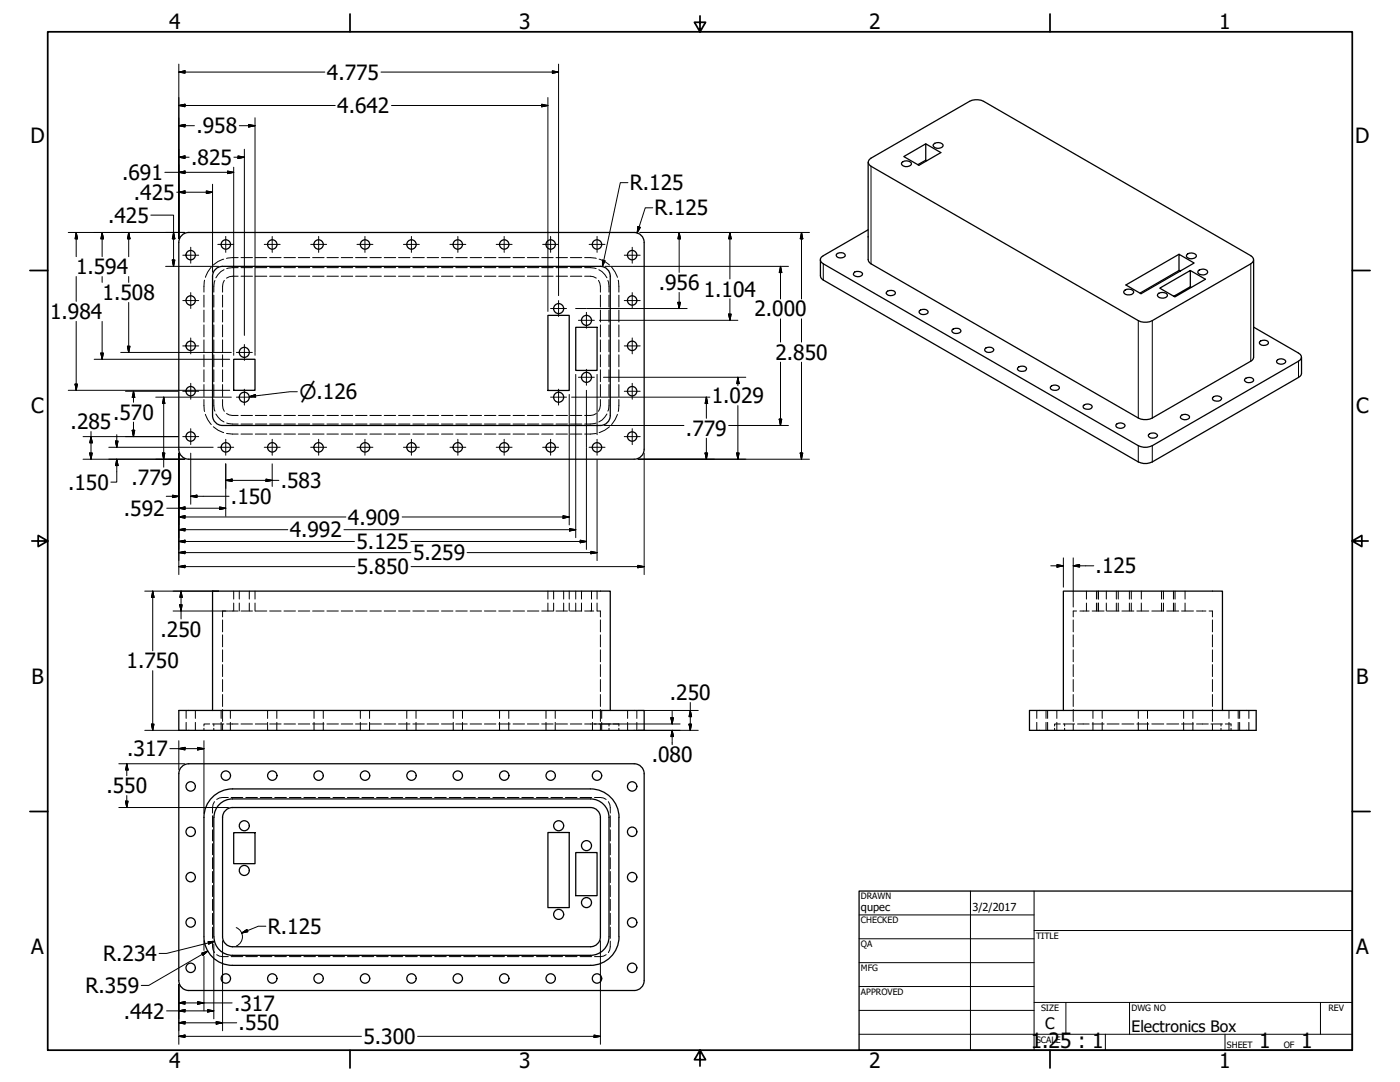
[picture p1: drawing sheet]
<svg xmlns="http://www.w3.org/2000/svg" width="559mm" height="432mm" viewBox="0 0 559 432" stroke-linecap="round" stroke-linejoin="round" font-family="sans-serif">
<!-- layer: Visible (ANSI) -->
<g fill="none" stroke="#000" stroke-width=".51">
<path d="M369.5 57.4l-8.8 5.1 6.1 3.5 8.7-5.1-6-3.5v6.5l-3.2 1.8M372.6 57.7a2.68 2.68 0 0 1 3.8 0v.5a2.45 2.45 0 0 1-4-.1zM347.7 63.1l39.3-22.7a6.3 6.3 0 0 1 5.6 0l106.6 61.6a1.73 1.73 0 0 1 1.2 1.7 1.73 1.73 0 0 1-1.2 1.6l-39.3 22.7M347.7 66.4l106.6 61.6M359.9 64.9a2.76 2.76 0 0 1 3.8 .1l.1 .5a2.45 2.45 0 0 1-4-.1zM369.5 63.9l.4 .2M71.4 96.8v82.5a4 4 0 0 0 3.9 4h177.8a4 4 0 0 0 4-4v-82.5M71.4 96.7a4 4 0 0 1 3.9-3.9h177.8a4 4 0 0 1 4 3.9M346.5 91.7l-18.6 10.9a1.65 1.65 0 0 0 .7 2.7l125.7 72.6a6.2 6.2 0 0 0 5.6 0l58.4-33.8a1.7 1.7 0 0 0 1.2-1.6 1.7 1.7 0 0 0-1.2-1.6l-17.9-10.3M346.5 94.4v.2M239.6 106.3a4 4 0 0 1 4 4v55.5a4 4 0 0 1-4 4M239.6 106.3h-150.8a4 4 0 0 0-4 4v55.5a4 4 0 0 0 4 4h150.8"/>
<path d="M327.5 110.1l.1 .6 1 1.1 125.7 72.5a6.2 6.2 0 0 0 5.6 0l58.4-33.7 1.1-1 .1-.6M333.8 101.5a2.31 2.31 0 0 1 3.6 .3 2.05 2.05 0 0 1-3.6 .2zM341.1 108.6a2.64 2.64 0 0 1 3.2 .6 2.07 2.07 0 0 1-1.8 1.3 2.07 2.07 0 0 1-1.9-1zM347.7 105.3l106.6 61.5M353.8 116.6a2.38 2.38 0 0 1 3.6 .2 2.07 2.07 0 0 1-1.8 1.2 2.07 2.07 0 0 1-1.9-1zM448.6 116.1a2.36 2.36 0 0 1 3.9 .6 2.45 2.45 0 0 1-4-.1zM462.1 117.4a2.76 2.76 0 0 1 3.8 .1l.1 .5a2.45 2.45 0 0 1-4-.1zM470.6 101.5l-21.2 12.2 6 3.5 21.2-12.2-6-3.5v6.4l.4 .3M470.6 107.9l-15.6 9.1M474.1 101.3a2.24 2.24 0 0 1 3.4 1 2.46 2.46 0 0 1-4-.1zM475.1 107.9l6 3.5-12.2 7.1-6-3.5 12.2-7.1v6.5l-6.6 3.8M475.1 114.4l.4 .3"/>
<path d="M478.2 108.1a2.53 2.53 0 0 1 3.8 .2v.4a2.35 2.35 0 0 1-3.9-.1zM218.7 125.9h8.5v29.9h-8.5zM229.8 130.6h8.5v17.2h-8.5zM366.9 124.1a2.31 2.31 0 0 1 3.6 .3 2.05 2.05 0 0 1-3.7 .2zM380 131.7a2.31 2.31 0 0 1 3.5 .3 2.05 2.05 0 0 1-3.6 .1zM393.5 138.9a2.43 2.43 0 0 1 3.2 .6 2.12 2.12 0 0 1-3.7 .2zM502.7 136.5a2.37 2.37 0 0 1 3.6 .2 2.02 2.02 0 0 1-1.7 1.2 2.02 2.02 0 0 1-1.9-1zM93.3 143.4h8.5v12.4h-8.5zM406.2 146.8a2.32 2.32 0 0 1 3.6 .3 2.13 2.13 0 0 1-3.7 .2zM419.3 154.4a2.31 2.31 0 0 1 3.5 .2 2.02 2.02 0 0 1-1.7 1.3 2.02 2.02 0 0 1-1.9-1zM484 158.7a2.39 2.39 0 0 1 3.6 .2 2.09 2.09 0 0 1-3.7 .3zM496.8 151.3a2.31 2.31 0 0 1 3.6 .3 2.1 2.1 0 0 1-3.7 .2z"/>
<path d="M499.2 144.1l-39.3 22.7M510 143.5a2.43 2.43 0 0 1 3.2 .6 2.09 2.09 0 0 1-3.7 .3zM432.4 161.9a2.31 2.31 0 0 1 3.5 .3 2.02 2.02 0 0 1-1.7 1.2 2.02 2.02 0 0 1-1.9-1zM445.5 169.5a2.39 2.39 0 0 1 3.6 .2 2.09 2.09 0 0 1-3.7 .3zM458.4 173.5a2.39 2.39 0 0 1 3.6 .2 2.12 2.12 0 0 1-3.7 .2zM471.7 165.7a1.84 1.84 0 0 1 3 1.1 2.39 2.39 0 0 1-3.6-.2zM71.4 283.5h185.7v8h-185.7zM84.8 283.5v-47.6h158.8v47.6M410.9 283.5h90.5v8h-90.5zM424.4 283.5v-47.6h63.5v47.6M85.3 326.2v47.6M85.4 326.2a7.4 7.4 0 0 1 7.4-7.4h142.8a7.4 7.4 0 0 1 7.5 7.4v47.6"/>
<path d="M93.3 332.3h8.5v12.4h-8.5zM218.7 332.2h8.5v30h-8.5zM247 326.2v47.6M247.1 326.2a11.4 11.4 0 0 0-11.5-11.4h-142.8a11.4 11.4 0 0 0-11.4 11.4v47.6M229.8 340.2h8.5v17.2h-8.5zM81.4 373.9a11.4 11.4 0 0 0 11.4 11.4h142.8a11.4 11.4 0 0 0 11.5-11.4M85.4 373.9a7.4 7.4 0 0 0 7.4 7.4h142.8a7.4 7.4 0 0 0 7.5-7.4M88.8 373.9a4 4 0 0 0 4 3.9h142.8a4 4 0 0 0 4-3.9M88.8 373.8v-47.6a4 4 0 0 1 4-3.9h142.9a4 4 0 0 1 3.9 3.9v47.6M71.4 391.3a4 4 0 0 0 3.9 4h177.8a4 4 0 0 0 4-4M71.4 391.3v-82.5a4 4 0 0 1 3.9-4h177.8a4 4 0 0 1 4 4v82.5"/>
<circle cx="90.1" cy="97.6" r="1.87"/>
<circle cx="108.7" cy="97.6" r="1.87"/>
<circle cx="127.2" cy="97.6" r="1.87"/>
<circle cx="145.7" cy="97.6" r="1.87"/>
<circle cx="164.2" cy="97.6" r="1.87"/>
<circle cx="182.7" cy="97.6" r="1.87"/>
<circle cx="201.3" cy="97.6" r="1.87"/>
<circle cx="219.8" cy="97.6" r="1.87"/>
<circle cx="238.3" cy="97.6" r="1.87"/>
<circle cx="76.1" cy="101.8" r="1.87"/>
<circle cx="76.1" cy="119.9" r="1.87"/>
<circle cx="252.3" cy="119.9" r="1.87"/>
<circle cx="252.3" cy="101.8" r="1.87"/>
<circle cx="76.1" cy="138" r="1.87"/>
<circle cx="223" cy="123.2" r="2"/>
<circle cx="234.1" cy="127.9" r="2"/>
<circle cx="252.3" cy="138" r="1.87"/>
<circle cx="76.1" cy="156.1" r="1.87"/>
<circle cx="97.5" cy="140.6" r="2"/>
<circle cx="97.5" cy="158.5" r="2"/>
<circle cx="223" cy="158.5" r="2"/>
<circle cx="234.1" cy="150.6" r="2"/>
<circle cx="252.3" cy="156.1" r="1.87"/>
<circle cx="76.1" cy="174.2" r="1.87"/>
<circle cx="90.1" cy="178.5" r="1.87"/>
<circle cx="108.7" cy="178.5" r="1.87"/>
<circle cx="127.2" cy="178.5" r="1.87"/>
<circle cx="145.7" cy="178.5" r="1.87"/>
<circle cx="164.2" cy="178.5" r="1.87"/>
<circle cx="182.7" cy="178.5" r="1.87"/>
<circle cx="201.3" cy="178.5" r="1.87"/>
<circle cx="219.8" cy="178.5" r="1.87"/>
<circle cx="238.3" cy="178.5" r="1.87"/>
<circle cx="252.3" cy="174.2" r="1.87"/>
<circle cx="76.1" cy="313.8" r="1.87"/>
<circle cx="90.1" cy="309.5" r="1.87"/>
<circle cx="108.7" cy="309.5" r="1.87"/>
<circle cx="127.2" cy="309.5" r="1.87"/>
<circle cx="145.7" cy="309.5" r="1.87"/>
<circle cx="164.2" cy="309.5" r="1.87"/>
<circle cx="182.7" cy="309.5" r="1.87"/>
<circle cx="201.3" cy="309.5" r="1.87"/>
<circle cx="219.8" cy="309.5" r="1.87"/>
<circle cx="238.3" cy="309.5" r="1.87"/>
<circle cx="252.3" cy="313.8" r="1.87"/>
<circle cx="76.1" cy="331.9" r="1.87"/>
<circle cx="97.5" cy="329.5" r="2"/>
<circle cx="223" cy="329.5" r="2"/>
<circle cx="234.1" cy="337.5" r="2"/>
<circle cx="252.3" cy="331.9" r="1.87"/>
<circle cx="76.1" cy="350" r="1.87"/>
<circle cx="97.5" cy="347.4" r="2"/>
<circle cx="252.3" cy="350" r="1.87"/>
<circle cx="76.1" cy="368.1" r="1.87"/>
<circle cx="223" cy="364.9" r="2"/>
<circle cx="234.1" cy="360.2" r="2"/>
<circle cx="252.3" cy="368.1" r="1.87"/>
<circle cx="76.1" cy="386.2" r="1.87"/>
<circle cx="90.1" cy="390.5" r="1.87"/>
<circle cx="108.7" cy="390.5" r="1.87"/>
<circle cx="127.2" cy="390.5" r="1.87"/>
<circle cx="145.7" cy="390.5" r="1.87"/>
<circle cx="164.2" cy="390.5" r="1.87"/>
<circle cx="182.7" cy="390.5" r="1.87"/>
<circle cx="201.3" cy="390.5" r="1.87"/>
<circle cx="219.8" cy="390.5" r="1.87"/>
<circle cx="238.3" cy="390.5" r="1.87"/>
<circle cx="252.3" cy="386.2" r="1.87"/>
</g>
<!-- layer: Hidden (ANSI) -->
<g fill="none" stroke="#000" stroke-width=".4">
<path d="M81.4 117.8v4.8M81.7 111.8l-.3 4.8M84.3 106.6l-1.4 1.9-.9 2.2M85.3 117.8v4.8M85.8 112l-.5 2.2v2.4M88.8 117.8v4.8M89.3 103.4a8.8 8.8 0 0 0-4.1 2.4M89.4 107.6l-1.3 .8-1.9 2.5M89.5 111.9l-.7 2.3v2.4M95.1 106.8l-4.6 .4M95.1 102.8l-4.7 .3M95.1 110.2l-3.5 .2-1.2 .6"/>
<path d="M96.2 106.8h4.6M96.2 102.8h4.6M96.2 110.2h4.6M101.9 106.8h4.6M101.9 102.8h4.6M101.9 110.2h4.6M107.6 106.8h4.6M107.6 102.8h4.6M107.6 110.2h4.6M113.3 106.8h4.6M113.3 102.8h4.6M113.3 110.2h4.6"/>
<path d="M119.1 106.8h4.5M119.1 102.8h4.5M119.1 110.2h4.5M124.8 106.8h4.5M124.8 102.8h4.5M124.8 110.2h4.5M130.5 106.8h4.6M130.5 102.8h4.6M130.5 110.2h4.6M136.2 106.8h4.6M136.2 102.8h4.6M136.2 110.2h4.6"/>
<path d="M141.9 106.8h4.6M141.9 102.8h4.6M141.9 110.2h4.6M147.6 106.8h4.6M147.6 102.8h4.6M147.6 110.2h4.6M153.4 106.8h4.5M153.4 102.8h4.5M153.4 110.2h4.5M159.1 106.8h4.5M159.1 102.8h4.5M159.1 110.2h4.5"/>
<path d="M164.8 106.8h4.6M164.8 102.8h4.6M164.8 110.2h4.6M170.5 106.8h4.6M170.5 102.8h4.6M170.5 110.2h4.6M176.2 106.8h4.6M176.2 102.8h4.6M176.2 110.2h4.6M181.9 106.8h4.6M181.9 102.8h4.6M181.9 110.2h4.6"/>
<path d="M187.6 106.8h4.6M187.6 102.8h4.6M187.6 110.2h4.6M193.4 106.8h4.5M193.4 102.8h4.5M193.4 110.2h4.5M199.1 106.8h4.5M199.1 102.8h4.5M199.1 110.2h4.5M204.8 106.8h4.6M204.8 102.8h4.6M204.8 110.2h4.6"/>
<path d="M210.5 106.8h4.6M210.5 102.8h4.6M210.5 110.2h4.6M216.2 106.8h4.6M216.2 102.8h4.6M216.2 110.2h4.6M221.9 106.8h4.6M221.9 102.8h4.6M221.9 110.2h4.6M227.6 106.8h4.6M227.6 102.8h4.6M227.6 110.2h4.6"/>
<path d="M233.4 106.8l4.5 .4M233.4 102.8l4.6 .3M233.4 110.2l3.5 .2 1.1 .6M238.9 111.9l.7 2.3v2.4M239 107.6l1.3 .8 2 2.5M239.1 103.4a8.8 8.8 0 0 1 4.2 2.4M239.6 117.8v4.8M242.6 112l.5 2.2v2.4M243.1 117.8v4.8M244.1 106.6l1.4 1.9 .9 2.2M246.8 111.8l.2 4.8M247 117.8v4.8"/>
<path d="M81.4 123.8v4.7M81.4 129.7v4.7M81.4 135.6v4.8M85.3 123.8v4.7M85.3 129.7v4.7M85.3 135.6v4.8M88.8 123.8v4.7M88.8 129.7v4.7M88.8 135.6v4.8M239.6 123.8v4.7M239.6 129.7v4.7M239.6 135.6v4.8"/>
<path d="M243.1 123.8v4.7M243.1 129.7v4.7M243.1 135.6v4.8M247 123.8v4.7M247 129.7v4.7M247 135.6v4.8M81.4 159.4l.3 4.8M81.4 141.6v4.8M81.4 147.6v4.7M81.4 153.5v4.7M85.3 159.4v2.5l.5 2.2M85.3 141.6v4.8"/>
<path d="M85.3 147.6v4.7M85.3 153.5v4.7M88.8 159.4v2.5l.7 2.2M88.8 141.6v4.8M88.8 147.6v4.7M88.8 153.5v4.7M239.6 159.4v2.5l-.7 2.2M239.6 141.6v4.8M239.6 147.6v4.7M239.6 153.5v4.7M243.1 159.4v2.5l-.5 2.2M243.1 141.6v4.8"/>
<path d="M243.1 147.6v4.7M243.1 153.5v4.7M247 159.4l-.2 4.8M247 141.6v4.8M247 147.6v4.7M247 153.5v4.7M82 165.4l.9 2.1 1.4 1.9M85.2 170.3l1.9 1.4 2.2 1M86.2 165.2l1.9 2.4 1.3 .8M90.4 173l4.7 .2M90.4 165l1.2 .6 3.5 .2M90.5 168.8l4.6 .4"/>
<path d="M96.2 169.2h4.6M96.2 173.2h4.6M96.2 165.8h4.6M101.9 169.2h4.6M101.9 173.2h4.6M101.9 165.8h4.6M107.6 169.2h4.6M107.6 173.2h4.6M107.6 165.8h4.6M113.3 169.2h4.6M113.3 173.2h4.6M113.3 165.8h4.6"/>
<path d="M119.1 169.2h4.5M119.1 173.2h4.5M119.1 165.8h4.5M124.8 169.2h4.5M124.8 173.2h4.5M124.8 165.8h4.5M130.5 169.2h4.6M130.5 173.2h4.6M130.5 165.8h4.6M136.2 169.2h4.6M136.2 173.2h4.6M136.2 165.8h4.6"/>
<path d="M141.9 169.2h4.6M141.9 173.2h4.6M141.9 165.8h4.6M147.6 169.2h4.6M147.6 173.2h4.6M147.6 165.8h4.6M153.4 169.2h4.5M153.4 173.2h4.5M153.4 165.8h4.5M159.1 169.2h4.5M159.1 173.2h4.5M159.1 165.8h4.5"/>
<path d="M164.8 169.2h4.6M164.8 173.2h4.6M164.8 165.8h4.6M170.5 169.2h4.6M170.5 173.2h4.6M170.5 165.8h4.6M176.2 169.2h4.6M176.2 173.2h4.6M176.2 165.8h4.6M181.9 169.2h4.6M181.9 173.2h4.6M181.9 165.8h4.6"/>
<path d="M187.6 169.2h4.6M187.6 173.2h4.6M187.6 165.8h4.6M193.4 169.2h4.5M193.4 173.2h4.5M193.4 165.8h4.5M199.1 169.2h4.5M199.1 173.2h4.5M199.1 165.8h4.5M204.8 169.2h4.6M204.8 173.2h4.6M204.8 165.8h4.6"/>
<path d="M210.5 169.2h4.6M210.5 173.2h4.6M210.5 165.8h4.6M216.2 169.2h4.6M216.2 173.2h4.6M216.2 165.8h4.6M221.9 169.2h4.6M221.9 173.2h4.6M221.9 165.8h4.6M227.6 169.2h4.6M227.6 173.2h4.6M227.6 165.8h4.6"/>
<path d="M237.9 168.8l-4.5 .4M238 173l-4.6 .2M238 165l-1.1 .6-3.5 .2M242.3 165.2l-2 2.4-1.3 .8M243.3 170.3l-1.9 1.4-2.3 1M246.4 165.4l-.9 2.1-1.4 1.9M93.3 235.9v3.2M95.5 235.9v3.2M99.5 235.9v3.2M101.8 235.9v3.2M218.7 235.9v3.2M221 235.9v3.2"/>
<path d="M225 235.9v3.2M227.2 235.9v3.2M229.8 235.9v3.2M232.1 235.9v3.2M236.1 235.9v3.2M238.3 235.9v3.2M433.6 235.9v3.2M437.6 235.9v3.2M438.3 235.9v3.2M441.6 235.9v3.2M445.6 235.9v3.2M446.3 235.9v3.2"/>
<path d="M450.8 235.9v3.2M451.5 235.9v3.2M455.5 235.9v3.2M463.6 235.9v3.2M464.4 235.9v3.2M468.4 235.9v3.2M469 235.9v3.2M473 235.9v3.2M88.8 247.4v4.8M88.8 253.4v4.7M88.8 259.3v4.8M90.1 243.8h-1.3v2.4"/>
<path d="M91.4 243.8h3.7M93.3 240.7v3.1M95.5 240.7v3.1M96.2 243.8h4.6M99.5 240.7v3.1M101.8 240.7v3.1M101.9 243.8h4.6M107.6 243.8h4.6M113.3 243.8h4.6M119.1 243.8h4.5M124.8 243.8h4.5M130.5 243.8h4.6"/>
<path d="M136.2 243.8h4.6M141.9 243.8h4.6M147.6 243.8h4.6M153.4 243.8h4.5M159.1 243.8h4.5M164.8 243.8h4.6M170.5 243.8h4.6M176.2 243.8h4.6M181.9 243.8h4.6M187.6 243.8h4.6M193.4 243.8h4.5M199.1 243.8h4.5"/>
<path d="M204.8 243.8h4.6M210.5 243.8h4.6M216.2 243.8h4.6M218.7 240.7v3.1M221 240.7v3.1M221.9 243.8h4.6M225 240.7v3.1M227.2 240.7v3.1M227.6 243.8h4.6M229.8 240.7v3.1M232.1 240.7v3.1M233.4 243.8h3.6"/>
<path d="M236.1 240.7v3.1M238.3 240.7v3.1h1.3v2.4M239.6 247.4v4.8M239.6 253.4v4.7M239.6 259.3v4.8M428.4 247.4v4.8M428.4 253.4v4.7M428.4 259.3v4.8M429.7 243.8h-1.3v2.4M431 243.8h3.7M433.6 240.7v3.1M435.9 243.8h4.8"/>
<path d="M437.6 240.7v3.1M438.3 240.7v3.1M441.6 240.7v3.1M441.9 243.8h4.8M445.6 240.7v3.1M446.3 240.7v3.1M447.8 243.8h4.8M450.8 240.7v3.1M451.5 240.7v3.1M453.8 243.8h4.7M455.5 240.7v3.1M459.7 243.8h4.8"/>
<path d="M463.6 240.7v3.1M464.4 240.7v3.1M465.7 243.8h4.8M468.4 240.7v3.1M469 240.7v3.1M471.6 243.8h4.8M473 240.7v3.1M477.6 243.8h3.7M482.6 243.8h1.3v2.4M483.9 247.4v4.8M483.9 253.4v4.7M483.9 259.3v4.8"/>
<path d="M88.8 265.2v4.8M88.8 271.2v4.8M88.8 277.2v4.7M239.6 265.2v4.8M239.6 271.2v4.8M239.6 277.2v4.7M428.4 265.2v4.8M428.4 271.2v4.8M428.4 277.2v4.7M483.9 265.2v4.8M483.9 271.2v4.8M483.9 277.2v4.7"/>
<path d="M74.3 283.5v3.2M74.3 288.3v3.2M78 283.5v3.2M78 288.3v3.2M81.4 290.6v.9M83.7 288.9h-2.3v.9M84.8 288.9h4.5M85.3 288.9v.9M85.3 290.6v.9M88.3 283.5v3.2M88.3 288.3v3.2M88.8 283.1v4.8"/>
<path d="M88.8 289.1v2.4M90.5 288.9h4.6M91.9 283.5v3.2M91.9 288.3v3.2M96.2 288.9h4.6M101.9 288.9h4.6M106.8 283.5v3.2M106.8 288.3v3.2M107.6 288.9h4.6M110.5 283.5v3.2M110.5 288.3v3.2M113.3 288.9h4.6"/>
<path d="M119.1 288.9h4.5M124.8 288.9h4.5M125.3 283.5v3.2M125.3 288.3v3.2M129 283.5v3.2M129 288.3v3.2M130.5 288.9h4.6M136.2 288.9h4.6M141.9 288.9h4.6M143.8 283.5v3.2M143.8 288.3v3.2M147.5 283.5v3.2"/>
<path d="M147.5 288.3v3.2M147.6 288.9h4.6M153.4 288.9h4.5M159.1 288.9h4.5M162.4 283.5v3.2M162.4 288.3v3.2M164.8 288.9h4.6M166.1 283.5v3.2M166.1 288.3v3.2M170.5 288.9h4.6M176.2 288.9h4.6M180.9 283.5v3.2"/>
<path d="M180.9 288.3v3.2M181.9 288.9h4.6M184.6 283.5v3.2M184.6 288.3v3.2M187.6 288.9h4.6M193.4 288.9h4.5M199.1 288.9h4.5M199.4 283.5v3.2M199.4 288.3v3.2M203.1 283.5v3.2M203.1 288.3v3.2M204.8 288.9h4.6"/>
<path d="M210.5 288.9h4.6M216.2 288.9h4.6M217.9 283.5v3.2M217.9 288.3v3.2M221.6 283.5v3.2M221.6 288.3v3.2M221.9 288.9h4.6M227.6 288.9h4.6M233.4 288.9h4.5M236.5 283.5v3.2M236.5 288.3v3.2M239.1 288.9h4.5"/>
<path d="M239.6 283.1v4.8M239.6 289.1v2.4M240.2 283.5v3.2M240.2 288.3v3.2M243.1 288.9v.9M243.1 290.6v.9M244.7 288.9h2.3v.9M247 290.6v.9M250.5 283.5v3.2M250.5 288.3v3.2M254.2 283.5v3.2M254.2 288.3v3.2"/>
<path d="M413.8 283.5v3.2M413.8 288.3v3.2M417.5 283.5v3.2M417.5 288.3v3.2M418.1 283.5v3.2M418.1 288.3v3.2M420.9 290.6v.9M421.8 283.5v3.2M421.8 288.3v3.2M423.2 288.9h-2.3v.9M424.4 288.9h4.5M424.9 288.9v.9"/>
<path d="M424.9 290.6v.9M428.4 283.1v4.8M428.4 289.1v2.4M430.1 288.9h4.6M435.9 288.9h4.8M436.2 283.5v3.2M436.2 288.3v3.2M439.9 283.5v3.2M439.9 288.3v3.2M441.9 288.9h4.8M447.8 288.9h4.8M453.8 288.9h4.7"/>
<path d="M454.3 283.5v3.2M454.3 288.3v3.2M458 283.5v3.2M458 288.3v3.2M459.7 288.9h4.8M465.7 288.9h4.8M471.6 288.9h4.8M472.4 283.5v3.2M472.4 288.3v3.2M476.1 283.5v3.2M476.1 288.3v3.2M477.6 288.9h4.7"/>
<path d="M483.4 288.9h4.5M483.9 283.1v4.8M483.9 289.1v2.4M487.4 288.9v.9M487.4 290.6v.9M489.1 288.9h2.3v.9M490.5 283.5v3.2M490.5 288.3v3.2M491.4 290.6v.9M494.2 283.5v3.2M494.2 288.3v3.2M494.8 283.5v3.2"/>
<path d="M494.8 288.3v3.2M498.5 283.5v3.2M498.5 288.3v3.2M85.6 319.9l-.6 1.2-.2 3.4M91.1 318.3l-3.5 .2-1.1 .5M92.3 318.3h4.6M98.1 318.3h4.6M103.9 318.3h4.6M109.7 318.3h4.6M115.5 318.3h4.6M121.3 318.3h4.6M127.1 318.3h4.6"/>
<path d="M132.9 318.3h4.6M138.7 318.3h4.6M144.5 318.3h4.7M150.3 318.3h4.6M156.1 318.3h4.6M161.9 318.3h4.7M167.7 318.3h4.6M173.5 318.3h4.6M179.3 318.3h4.7M185.1 318.3h4.6M190.9 318.3h4.6M196.7 318.3h4.7"/>
<path d="M202.5 318.3h4.6M208.3 318.3h4.6M214.1 318.3h4.7M219.9 318.3h4.6M225.7 318.3h4.6M231.5 318.3h4.7M237.3 318.3l3.6 .2 1 .5M242.8 319.9l.6 1.2 .2 3.4M84.8 325.6v4.4M84.8 331.2v4.4M84.8 336.7v4.4M243.6 325.6v4.4"/>
<path d="M243.6 331.2v4.4M243.6 336.7v4.4M84.8 342.3v4.4M84.8 347.8v4.4M84.8 353.4v4.4M84.8 358.9v4.4M243.6 342.3v4.4M243.6 347.8v4.4M243.6 353.4v4.4M243.6 358.9v4.4M84.8 375.6l.2 3.4 .6 1.2M84.8 364.5v4.4"/>
<path d="M84.8 370v4.5M243.6 375.6l-.2 3.4-.6 1.2M243.6 364.5v4.4M243.6 370v4.5M86.5 381l1.1 .6 3.5 .2M92.3 381.8h4.6M98.1 381.8h4.6M103.9 381.8h4.6M109.7 381.8h4.6M115.5 381.8h4.6M121.3 381.8h4.6M127.1 381.8h4.6"/>
<path d="M132.9 381.8h4.6M138.7 381.8h4.6M144.5 381.8h4.7M150.3 381.8h4.6M156.1 381.8h4.6M161.9 381.8h4.7M167.7 381.8h4.6M173.5 381.8h4.6M179.3 381.8h4.7M185.1 381.8h4.6M190.9 381.8h4.6M196.7 381.8h4.7"/>
<path d="M202.5 381.8h4.6M208.3 381.8h4.6M214.1 381.8h4.7M219.9 381.8h4.6M225.7 381.8h4.6M231.5 381.8h4.7M241.9 381l-1 .6-3.6 .2"/>
</g>
<!-- layer: Visible Narrow (ANSI) -->
<path d="M347.7 66.4v38.9M328.6 105.3v6.5M499.2 105.3v38.8M454.3 128v38.8M459.9 128v38.8M518.3 144.1v6.5M454.3 177.9v6.4M459.9 177.9v6.4" fill="none" stroke="#000" stroke-width=".4"/>
<path d="M346.5 64.8v38.8l.5 1.2 .7 .5M347.7 63.1a1.73 1.73 0 0 0-1.2 1.6 1.73 1.73 0 0 0 1.2 1.7M327.5 103.6v6.5M500.4 103.6v39l-.5 1.1-.7 .4M454.3 128a6.2 6.2 0 0 0 5.6 0M519.5 142.6v6.4M454.3 166.8a6.2 6.2 0 0 0 5.6 0" fill="none" stroke="#000" stroke-width=".51"/>
<!-- layer: Border (ANSI) -->
<g fill="none" stroke="#000" stroke-width=".7">
<path d="M19 12.7h520.8v406.4h-520.8zM139.7 5.6v7.1M279.4 6.3v6.4l-2.2-3.8h4.4l-2.2 3.8M419.1 5.6v7.1M11.9 107.9h7.1M539.8 107.9h7.1M12.7 215.9h6.3l-3.8-2.2v4.4l3.8-2.2M539.8 215.9l3.8 2.2v-4.4l-3.8 2.2h6.3M11.9 323.8h7.1M539.8 323.8h7.1M139.7 419.1v7.1M279.4 419.1l2.2 3.8h-4.4l2.2-3.8v6.3"/>
<path d="M419.1 419.1v7.1"/>
</g>
<!-- layer: Title (ANSI) -->
<g fill="none" stroke="#000" stroke-width=".4">
<path d="M387.3 355.6v63.5M412.7 355.6v63.5M342.9 365.1h69.8M342.9 374.6h69.8M412.7 371.3h127.1M342.9 384.2h69.8M342.9 393.7h69.8M342.9 412.7h196.9M342.9 403.2h69.8M412.7 400h127.1M425.4 400v12.7M441.2 412.7v6.4"/>
<path d="M450.8 400v12.7M488.9 412.7v6.4M527 400v12.7"/>
</g>
<path d="M342.9 355.6h196.9v63.5h-196.9z" fill="none" stroke="#000" stroke-width=".51"/>
<!-- layer: Dimension (ANSI) -->
<g fill="none" stroke="#000" stroke-width=".4">
<path d="M71.4 28.8l2.5-.5v.9zM71.4 25.6v69.6M71.4 28.8h58.3M152.1 28.8h70.8M218.7 38.9v58.6M220.5 28.3l2.4 .5-2.4 .4zM222.9 25.6v71.9M71.4 50.2l2.5-.5v1zM71.4 42.1l2.5-.5v1zM71.4 50.2h6.2M71.4 42.1h62.4M95.5 50.2h6.3"/>
<path d="M97.5 59.6v74.3M99.3 49.7l2.5 .5-2.5 .5zM101.8 47v93.5M156.3 42.1h62.4M216.2 41.6l2.5 .5-2.5 .5zM65.8 68.8h27.5M70.5 76.7h14.3M71.4 76.7l2.5-.5v1zM71.4 68.8l2.5-.5v1zM71.4 62.7l2.5-.5v1zM71.4 62.7h4.1M82.4 76.2l2.4 .5-2.4 .5z"/>
<path d="M84.8 73.5v35.1M90.8 68.3l2.5 .5-2.5 .5zM93.3 66.7v30.8M93.3 62.7h4.2M95 62.2l2.5 .5-2.5 .5zM250.6 72.9h-3l-7.1 33.5M27.2 92.8h46.5M30.4 92.8l.5 2.5h-.9zM30.4 92.8v9.6M40.8 92.8l.5 2.5h-1zM40.8 92.8v9.6M51.4 92.8l.5 2.5h-1z"/>
<path d="M51.4 92.8v9.6M60.2 85.9h9.1v20.4M69.3 92.8l.5 2.5h-1zM93.3 97.7v42.8M218.7 97.7v25.4M222.9 97.7v20.3M254.6 90.4l1 .3-1.3 2.3zM255.5 92.8h67.6M260.5 82.9h-2.9l-3.3 10.1M271.1 92.8l.5 2.5h-1zM271.1 92.8v15.9M291.3 92.8l.5 2.5h-1z"/>
<path d="M291.3 92.8v18.5M319.9 92.8l.5 2.5h-1zM319.9 92.8v26.5M30.4 110.4v9.9M40.8 110.4v2.3M51.4 110.4v2.3M66.1 106.3h9.9M68.8 103.8h1l-.5 2.5zM76.2 106.3h11M240.5 103.8l1 .2-1 2.4zM241.5 106.3h10.7M252.4 106.3h62.3"/>
<path d="M271.1 116.7v6.4M291.3 119.3v8.5M311.5 106.3l.5 2.5h-1zM311.5 106.3v13M30.4 128.3v27.5M40.8 128.3v15.1M50.9 138.2h1l-.5 2.5zM51.4 120.7v20M218.7 123.3v1M229.7 123.1h4.3M234.2 123.1h18M239.3 127.8h55.2"/>
<path d="M252.4 123.1h21.9M270.6 120.6h1l-.5 2.5zM290.8 125.3h1l-.5 2.5zM311.5 127.3v9.2M319.9 127.3v9.2M27.2 155.8h48.8M30 153.3h.9l-.5 2.5zM37.6 143.4h54.1M40.3 140.9h1l-.5 2.5zM48.2 140.7h27.8M50.1 156.1h21M53.3 156.1l.5 2.5h-1z"/>
<path d="M53.3 156.1v4.4M62.2 158.5h13.8M65.3 158.5l.5 2.5h-1zM65.3 158.5v27.9M76.2 140.7h16.1M76.2 155.8h15.5M76.2 158.5h16.1M93.3 140.8v1M99.5 158.3l2.4-.8 .1 1zM101.8 140.8v1M118.7 156.3h-3l-16.2 2M227.2 157.4v1"/>
<path d="M227.2 158.6v50.9M228.2 158.5h24M229.8 149.4v1.1M229.8 150.7v63.9M234.1 155.8v22.6M238.3 149.4v1.1M238.3 150.7v22.8M240.9 150.6h56.8M252.4 158.5h30.9M281.9 158.5l.5 2.5h-1zM281.9 158.5v8.4M294.5 150.6l.5 2.5h-.9z"/>
<path d="M294.5 150.6v3.3M311.5 144.5v25.3M319.9 144.5v38.8M33.1 174.2h38M36.3 174.2l.5 2.5h-1zM36.3 172.2v11.1M43.4 178.5h32.6M46.1 176h1l-.5 2.5zM46.6 173.5v5M52.8 171.7h1l-.5 2.5zM53.3 168.5v5.7M76.2 178.5h8.9"/>
<path d="M234.1 178.6v40.7M241.2 169.8h11M252.4 169.8h20.6M281.9 174.9v8.4M290.8 169.8h23.9M294.5 161.9v21.4M311 167.3h1l-.5 2.5zM33.1 183.3h40.6M35.8 180.8h1l-.5 2.5zM46.6 183.3l.5 2.5h-1zM46.6 183.3v9.1h-2.3M64.8 180.8h1l-.5 2.5z"/>
<path d="M66.4 198.1h5M68.8 197.6l2.6 .5-2.6 .5zM71.4 180.9v48.4M76.1 198.1l2.5-.5v1zM76.1 198.1h15.3M76.1 180.8v20.4M90.1 191.7l2.5-.5v1zM90.1 185.1v20.9M90.1 191.7h21.2M106.2 191.2l2.4 .5-2.4 .5zM108.6 185.1v9M238.3 183.5v40.2"/>
<path d="M254.7 183.3h68.4M257.1 180.9v48.4M281.4 180.8h1l-.5 2.5zM294.1 180.8h.9l-.5 2.5zM319.4 180.8h1l-.5 2.5zM66.5 202.8h23.6M71.4 206.3l2.5-.5v1zM71.4 211.4l2.5-.5v1zM71.4 216.1l2.5-.5v1zM71.4 202.8l2.5-.5v1zM71.4 206.3h66.6M71.4 211.4h43.5"/>
<path d="M71.4 216.1h70.1M87.6 202.3l2.5 .5-2.5 .5zM137.3 211.4h92.5M160.5 206.3h66.7M164 216.1h70.1M224.7 205.8l2.5 .5-2.5 .5zM227.3 210.9l2.5 .5-2.5 .5zM231.6 215.6l2.5 .5-2.5 .5zM57.8 235.9h29.4M61 235.9l.5 2.5h-1zM61 235.9v23.8M71.4 226.1l2.5-.5v1z"/>
<path d="M71.4 220.5l2.5-.5v1zM71.4 226.1h70.3M71.4 220.5h92.6M72.3 235.9l.4 2.5h-.9zM72.3 235.9v11.1M164.1 226.1h93M186.4 220.5h51.9M235.8 220l2.5 .5-2.5 .5zM254.6 225.6l2.5 .5-2.5 .5zM419.4 225.8h5M421.9 225.3l2.5 .5-2.5 .5zM424.4 222.6v11.7"/>
<path d="M428.4 225.8l2.5-.5v1zM428.4 225.8h8.2M428.4 222.6v19.7M69.1 243.8h22.1M71.8 241.4h.9l-.4 2.4zM61 267.7v23.8M57.8 291.5h15.9M60.5 289h1l-.5 2.5zM67.8 298.8h13.6M71.4 298.8l2.5-.5v1zM71.4 295.6v11.5M78.9 298.3l2.5 .5-2.5 .5z"/>
<path d="M81.4 295.6v29M237.2 288.9h34.3M254.7 291.5h24M254.7 283.5h24M267.8 286.4h1l-.5 2.5zM268.3 291.5l.5 2.4h-1zM268.3 283.9v5M268.3 291.5v5.7M275 289h1l-.5 2.5zM275.5 283.5l.5 2.5h-1zM275.5 280.4v11.1M47.4 304.8h26.3"/>
<path d="M50.1 319.7h1l-.5 2.6zM50.6 304.8l.5 2.5h-1zM50.6 304.8v4.8M50.6 317.5v4.8M47.4 322.3h43.8M81.4 375.4v3.9M82.9 379.5l-23.5 13.8h-3M83.1 375.8l2.5-.1-2.3 1zM85.3 376.7v29.9M85.6 375.7l-19.1 4.8h-3M88.8 375.4v36M94.3 370.2a4 4 0 0 1 2.5 3.6 4 4 0 0 1-2.4 3.7"/>
<path d="M96.5 372.4l2.1-1.4 .3 .9zM106.1 369.6h-3l-6.6 2.8M239.6 375.4v41.4M71.4 392.9v23.9M78.9 399.7l2.5 .5-2.5 .5zM80.5 380.4l2.4-.9-1.9 1.8zM81.4 381.6v21.8M66.5 403.4h18.8M71.4 408.2l2.5-.5v1zM71.4 413.6l2.5-.5v.9zM71.4 403.4l2.5-.5v1zM71.4 400.2l2.5-.5v1z"/>
<path d="M71.4 408.2h23.1M71.4 413.6h72.9M71.4 400.2h21.2M82.9 402.9l2.4 .5-2.4 .5zM86.3 407.7l2.5 .5-2.5 .5zM166.7 413.6h72.9M237.1 413.1l2.5 .5-2.5 .4z"/>
</g>
<g fill="#000" stroke="#000" stroke-width=".4">
<path d="M71.4 28.8l2.5-.5zM71.4 28.8l2.5-.5v.9zM220.5 29.2l2.4-.4zM220.5 28.3l2.4 .5-2.4 .4zM71.4 50.2l2.5-.5zM71.4 50.2l2.5-.5v1zM71.4 42.1l2.5-.5zM71.4 42.1l2.5-.5v1zM99.3 50.7l2.5-.5zM99.3 49.7l2.5 .5-2.5 .5zM216.2 42.6l2.5-.5zM216.2 41.6l2.5 .5-2.5 .5z"/>
<path d="M71.4 76.7l2.5-.5zM71.4 76.7l2.5-.5v1zM71.4 68.8l2.5-.5zM71.4 68.8l2.5-.5v1zM71.4 62.7l2.5-.5zM71.4 62.7l2.5-.5v1zM82.4 77.2l2.4-.5zM82.4 76.2l2.4 .5-2.4 .5zM90.8 69.3l2.5-.5zM90.8 68.3l2.5 .5-2.5 .5zM95 63.2l2.5-.5zM95 62.2l2.5 .5-2.5 .5z"/>
<path d="M30.4 92.8l.5 2.5zM30.4 92.8l.5 2.5h-.9zM40.8 92.8l.5 2.5zM40.8 92.8l.5 2.5h-1zM51.4 92.8l.5 2.5zM51.4 92.8l.5 2.5h-1zM69.3 92.8l.5 2.5zM69.3 92.8l.5 2.5h-1zM254.6 90.4l-.3 2.6zM254.6 90.4l1 .3-1.3 2.3zM271.1 92.8l.5 2.5zM271.1 92.8l.5 2.5h-1z"/>
<path d="M291.3 92.8l.5 2.5zM291.3 92.8l.5 2.5h-1zM319.9 92.8l.5 2.5zM319.9 92.8l.5 2.5h-1zM68.8 103.8l.5 2.5zM68.8 103.8h1l-.5 2.5zM240.5 103.8v2.6zM240.5 103.8l1 .2-1 2.4zM311.5 106.3l.5 2.5zM311.5 106.3l.5 2.5h-1zM50.9 138.2l.5 2.5zM50.9 138.2h1l-.5 2.5z"/>
<path d="M270.6 120.6l.5 2.5zM270.6 120.6h1l-.5 2.5zM290.8 125.3l.5 2.5zM290.8 125.3h1l-.5 2.5zM30 153.3l.4 2.5zM30 153.3h.9l-.5 2.5zM40.3 140.9l.5 2.5zM40.3 140.9h1l-.5 2.5zM53.3 156.1l.5 2.5zM53.3 156.1l.5 2.5h-1zM99.5 158.3l2.4-.8zM99.5 158.3l2.4-.8 .1 1z"/>
<path d="M294.5 150.6l.5 2.5zM294.5 150.6l.5 2.5h-.9zM36.3 174.2l.5 2.5zM36.3 174.2l.5 2.5h-1zM46.1 176l.5 2.5zM46.1 176h1l-.5 2.5zM52.8 171.7l.5 2.5zM52.8 171.7h1l-.5 2.5zM65.3 158.5l.5 2.5zM65.3 158.5l.5 2.5h-1zM281.9 158.5l.5 2.5zM281.9 158.5l.5 2.5h-1z"/>
<path d="M311 167.3l.5 2.5zM311 167.3h1l-.5 2.5zM35.8 180.8l.5 2.5zM35.8 180.8h1l-.5 2.5zM46.6 183.3l.5 2.5zM46.6 183.3l.5 2.5h-1zM64.8 180.8l.5 2.5zM64.8 180.8h1l-.5 2.5zM68.8 198.6l2.6-.5zM68.8 197.6l2.6 .5-2.6 .5zM76.1 198.1l2.5-.5zM76.1 198.1l2.5-.5v1z"/>
<path d="M90.1 191.7l2.5-.5zM90.1 191.7l2.5-.5v1zM106.2 192.2l2.4-.5zM106.2 191.2l2.4 .5-2.4 .5zM281.4 180.8l.5 2.5zM281.4 180.8h1l-.5 2.5zM294.1 180.8l.4 2.5zM294.1 180.8h.9l-.5 2.5zM319.4 180.8l.5 2.5zM319.4 180.8h1l-.5 2.5zM71.4 206.3l2.5-.5zM71.4 206.3l2.5-.5v1z"/>
<path d="M71.4 211.4l2.5-.5zM71.4 211.4l2.5-.5v1zM71.4 216.1l2.5-.5zM71.4 216.1l2.5-.5v1zM71.4 202.8l2.5-.5zM71.4 202.8l2.5-.5v1zM87.6 203.3l2.5-.5zM87.6 202.3l2.5 .5-2.5 .5zM224.7 206.8l2.5-.5zM224.7 205.8l2.5 .5-2.5 .5zM227.3 211.9l2.5-.5zM227.3 210.9l2.5 .5-2.5 .5z"/>
<path d="M231.6 216.6l2.5-.5zM231.6 215.6l2.5 .5-2.5 .5zM61 235.9l.5 2.5zM61 235.9l.5 2.5h-1zM72.3 235.9l.4 2.5zM72.3 235.9l.4 2.5h-.9zM71.4 226.1l2.5-.5zM71.4 226.1l2.5-.5v1zM71.4 220.5l2.5-.5zM71.4 220.5l2.5-.5v1zM235.8 221l2.5-.5zM235.8 220l2.5 .5-2.5 .5z"/>
<path d="M254.6 226.6l2.5-.5zM254.6 225.6l2.5 .5-2.5 .5zM421.9 226.3l2.5-.5zM421.9 225.3l2.5 .5-2.5 .5zM428.4 225.8l2.5-.5zM428.4 225.8l2.5-.5v1zM71.8 241.4l.5 2.4zM71.8 241.4h.9l-.4 2.4zM60.5 289l.5 2.5zM60.5 289h1l-.5 2.5zM71.4 298.8l2.5-.5zM71.4 298.8l2.5-.5v1z"/>
<path d="M78.9 299.3l2.5-.5zM78.9 298.3l2.5 .5-2.5 .5zM267.8 286.4l.5 2.5zM267.8 286.4h1l-.5 2.5zM268.3 291.5l.5 2.4zM268.3 291.5l.5 2.4h-1zM275 289l.5 2.5zM275 289h1l-.5 2.5zM275.5 283.5l.5 2.5zM275.5 283.5l.5 2.5h-1zM50.1 319.7l.5 2.6zM50.1 319.7h1l-.5 2.6z"/>
<path d="M50.6 304.8l.5 2.5zM50.6 304.8l.5 2.5h-1zM83.3 376.7l2.3-1zM83.1 375.8l2.5-.1-2.3 1zM96.5 372.4l2.1-1.4zM96.5 372.4l2.1-1.4 .3 .9zM71.4 400.2l2.5-.5zM71.4 400.2l2.5-.5v1zM81 381.3l1.9-1.8zM80.5 380.4l2.4-.9-1.9 1.8zM71.4 408.2l2.5-.5zM71.4 408.2l2.5-.5v1z"/>
<path d="M71.4 413.6l2.5-.5zM71.4 413.6l2.5-.5v.9zM71.4 403.4l2.5-.5zM71.4 403.4l2.5-.5v1zM78.9 400.7l2.5-.5zM78.9 399.7l2.5 .5-2.5 .5zM82.9 403.9l2.4-.5zM82.9 402.9l2.4 .5-2.4 .5zM86.3 408.7l2.5-.5zM86.3 407.7l2.5 .5-2.5 .5zM237.1 414l2.5-.4zM237.1 413.1l2.5 .5-2.5 .4z"/>
</g>
<!-- layer: Center Mark (ANSI) -->
<g fill="none" stroke="#000" stroke-width=".4">
<path d="M76.1 98.7v6.3M86.9 97.5h6.4M90.1 94.4v6.3M105.5 97.5h6.3M108.6 94.4v6.3M124 97.5h6.4M127.2 94.4v6.3M142.5 97.5h6.3M145.7 94.4v6.3M161 97.5h6.4M164.2 94.4v6.3M179.6 97.5h6.3"/>
<path d="M182.8 94.4v6.3M198.1 97.5h6.3M201.2 94.4v6.3M216.6 97.5h6.3M219.8 94.4v6.3M235.1 97.5h6.4M238.3 94.4v6.3M252.3 98.7v6.3M73 101.9h6.3M73 120h6.3M76.1 116.8v6.3M222.9 120v6.3"/>
<path d="M249.2 101.9h6.3M249.2 120h6.3M252.3 116.8v6.3M73 138h6.3M76.1 134.9v6.3M97.5 137.5v6.3M219.8 123.1h6.3M230.9 127.8h6.3M234.1 124.7v6.3M249.2 138h6.3M252.3 134.9v6.3M73 156.1h6.3"/>
<path d="M76.1 153v6.3M94.4 140.7h6.3M94.4 158.5h6.3M97.5 155.3v6.4M219.8 158.5h6.3M222.9 155.3v6.4M230.9 150.6h6.3M234.1 147.4v6.3M249.2 156.1h6.3M252.3 153v6.3M73 174.2h6.3M76.1 171.1v6.3"/>
<path d="M86.9 178.5h6.4M90.1 175.3v6.4M105.5 178.5h6.3M108.6 175.3v6.4M124 178.5h6.4M127.2 175.3v6.4M142.5 178.5h6.3M145.7 175.3v6.4M161 178.5h6.4M164.2 175.3v6.4M179.6 178.5h6.3M182.8 175.3v6.4"/>
<path d="M198.1 178.5h6.3M201.2 175.3v6.4M216.6 178.5h6.3M219.8 175.3v6.4M235.1 178.5h6.4M238.3 175.3v6.4M249.2 174.2h6.3M252.3 171.1v6.3"/>
</g>
<g font-size="8.4">
<text x="67.6" y="11.7">4</text>
<text x="207.3" y="11.7">3</text>
<text x="347" y="11.7">2</text>
<text x="486.7" y="11.7">1</text>
<text x="130.5" y="31.8">4.775</text>
<text x="134.6" y="45.1">4.642</text>
<text x="78.4" y="53.2">.958</text>
<text x="12.1" y="57">D</text>
<text x="541" y="57">D</text>
<text x="76.3" y="65.8">.825</text>
<text x="48.8" y="71.8">.691</text>
<text x="251.4" y="75.9">R.125</text>
<text x="53.5" y="79.8">.425</text>
<text x="43.2" y="88.9">.425</text>
<text x="261.3" y="86">R.125</text>
<text x="30.4" y="109.5">1.594</text>
<text x="41" y="119.8">1.508</text>
<text x="263" y="115.8">.956</text>
<text x="280.9" y="118.4">1.104</text>
<text x="20" y="127.3">1.984</text>
<text x="301.1" y="126.3">2.000</text>
<text x="309.5" y="143.6">2.850</text>
<text x="284.1" y="160.9">1.029</text>
<text x="12.4" y="165">C</text>
<text x="45.1" y="167.6">.570</text>
<text x="541.3" y="165">C</text>
<text x="28.2" y="171.3">.285</text>
<text x="273.8" y="173.9">.779</text>
<text x="27.2" y="195.5">.150</text>
<text x="52.5" y="193.5">.779</text>
<text x="112.1" y="194.8">.583</text>
<text x="92.2" y="201.1">.150</text>
<text x="49.5" y="205.9">.592</text>
<text x="138.9" y="209.4">4.909</text>
<text x="115.6" y="214.5">4.992</text>
<text x="142.3" y="219.1">5.125</text>
<text x="164.8" y="223.6">5.259</text>
<text x="142.4" y="229.2">5.850</text>
<text x="437.3" y="228.9">.125</text>
<text x="64.1" y="254.1">.250</text>
<text x="50.5" y="266.7">1.750</text>
<text x="12.5" y="272.9">B</text>
<text x="541.3" y="272.9">B</text>
<text x="267.4" y="279.4">.250</text>
<text x="50.8" y="301.8">.317</text>
<text x="260.2" y="304.2">.080</text>
<text x="42.5" y="316.5">.550</text>
<text x="106.9" y="372.7">R.125</text>
<text x="12.4" y="380.9">A</text>
<text x="41.2" y="383.5">R.234</text>
<text x="541.3" y="380.9">A</text>
<text x="34.1" y="396.3">R.359</text>
<text x="49.4" y="406.5">.442</text>
<text x="93.5" y="403.3">.317</text>
<text x="95.2" y="411.2">.550</text>
<text x="145" y="416.6">5.300</text>
<text x="411.4" y="418.2">1.25 : 1</text>
<text x="502.6" y="418.3">1</text>
<text x="519.3" y="418.3">1</text>
<text x="67.6" y="426.2">4</text>
<text x="207.3" y="426.2">3</text>
<text x="347" y="426.2">2</text>
<text x="486.7" y="426.2">1</text>
</g>
<text font-size="8" x="119.5" y="159.3">⌀.126</text>
<g font-size="6.3">
<text x="417.2" y="410.6">C</text>
<text x="451.6" y="411.9">Electronics Box</text>
</g>
<g font-size="4.4">
<text x="343.7" y="363.5">qupec</text>
<text x="388.1" y="363.7">3/2/2017</text>
</g>
<g font-size="3.5">
<text x="343.7" y="358.9">DRAWN</text>
<text x="343.7" y="368.5">CHECKED</text>
<text x="413.5" y="374.6">TITLE</text>
<text x="343.7" y="378">QA</text>
<text x="343.7" y="387.5">MFG</text>
<text x="343.7" y="397.1">APPROVED</text>
<text x="415.5" y="403.4">SIZE</text>
<text x="451.6" y="403.4">DWG NO</text>
<text x="530.3" y="403.4">REV</text>
<text x="413.5" y="416.1">SCALE</text>
<text x="489.7" y="418.3">SHEET</text>
<text x="512.4" y="418.3">OF</text>
</g>
</svg>
